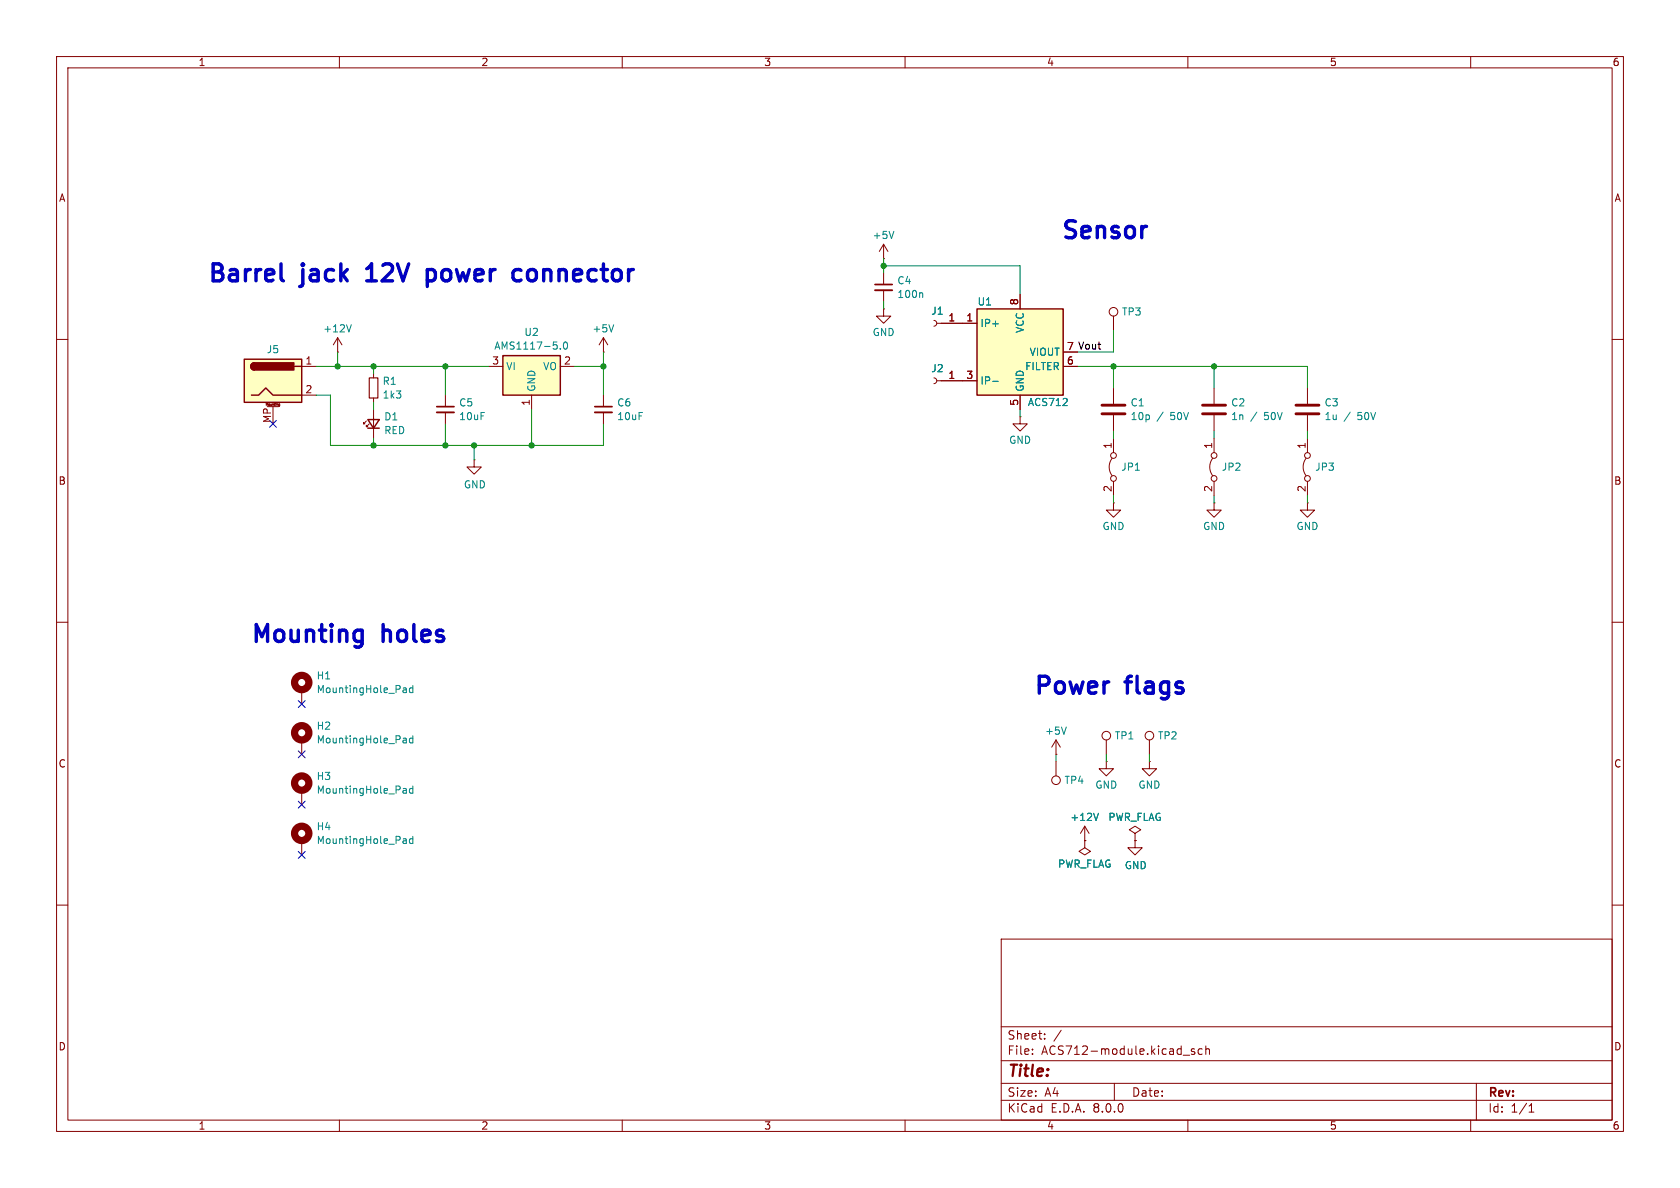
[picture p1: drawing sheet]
<svg xmlns="http://www.w3.org/2000/svg" width="297mm" height="210mm" viewBox="0 0 297 210" stroke-linecap="round" stroke-linejoin="round" font-family="sans-serif">
<g fill="none" stroke="#840000" stroke-width=".18">
<path d="M10 10h277v190h-277zM12 12h273v186h-273zM60 10v2M110 10v2M160 10v2M210 10v2M260 10v2M10 60h2M285 60h2M66 66v.8M66 70.4v.7M165.1 66.8l.4 .2 .1 .3-.1 .4-.4 .1"/>
<path d="M165.6 67.3h4.6M180.3 73.7v1.2h1.3l-1.3 1.3-1.2-1.3h1.2M180.3 73.7h.1M196.8 77.5v2.5M214.6 68.6v2.8M214.6 73.4v2.8M231.1 68.6v2.8M231.1 73.4v2.8M196.6 81a2.54 2.54 0 0 0 0 3.1M196.8 85.1v2.5M214.6 88.9v1.3h1.3l-1.3 1.2-1.2-1.2h1.2M214.6 88.9h.1"/>
<path d="M10 110h2M285 110h2M10 160h2M285 160h2M177 166h108v32h-108zM60 198v2M110 198v2M160 198v2M177 194.5h108M177 191.5h108M177 187.5h108M177 181.5h108"/>
<path d="M182.5 186.3v.1M182.5 185.5v.1M184.7 183.6v.1M184.7 182.8v.1M187.6 182.1l-1.3 2M197 191.5v3M209.2 186.5h1.1M210 198v2M211.2 185.5l-.4-.1-.2 .2 .1 .2 .5 .2v.3h-.6M212.5 185.5l-.4-.1-.3 .3v.4l.2 .2h.5M213.2 185.5l.2-.1 .3 .1 .1 .9M213.2 184.9v1.5"/>
<path d="M260 198v2M261 191.5v6.5M270.3 196.6h.9M270.3 195.5l.4-.4v1.5"/>
<circle cx="196.9" cy="80.5" r=".51"/>
<circle cx="196.9" cy="84.6" r=".51"/>
</g>
<path d="M65.3 66.8h1.5v3.6h-1.5z" fill="none" stroke="#840000" stroke-width=".2"/>
<path d="M212.6 73.2h4.1M212.6 71.6h4.1M229.1 73.2h4.1M229.1 71.6h4.1" fill="none" stroke="#840000" stroke-width=".51"/>
<path d="M172.7 54.6h15.3v15.3h-15.3z" fill="#ffffc2"/>
<path d="M172.7 54.6h15.3v15.3h-15.3zM65 74.2h2.1l-1.1 1.5zM65 75.7h2.1" fill="none" stroke="#840000" stroke-width=".25"/>
<g fill="none" stroke="#840000" stroke-width=".18">
<path d="M106.7 59.7v2.5M106.7 59.7l-.8 1.3M106.7 59.7l.7 1.3M156.2 45.7h.1M156.2 54.6v1.3h1.3l-1.3 1.3-1.3-1.3h1.3M156.2 54.6h.1M156.2 43.2l-.8 1.3M156.2 43.2v2.5M156.2 48.3v2M156.2 51.3v2M156.2 43.2l.8 1.3M165.1 56.6l.4 .2 .1 .4-.1 .3-.4 .2"/>
<path d="M165.6 57.2h7.1M180.3 52.1v2.5M196.8 55.9v2.5M64.8 74.4l-.5 .5v-.2v.2h.2M65.3 74.9l-.5 .5v-.2v.2h.2M66 72.4v5.1M78.7 69.9v2M78.7 72.9v2M106.7 62.2h.1M106.7 69.9v2M106.7 72.9v2M170.2 67.3h2.5"/>
<path d="M180.3 69.9v2.5M188 64.8h2.5M188 62.2h2.5M196.8 68.6v2.8M196.8 73.4v2.8M214.6 77.5v2.5M231.1 77.5v2.5M83.8 81.3v1.3h1.3l-1.3 1.2-1.3-1.2h1.3M83.8 81.3h.1M196.8 88.9v1.3h1.3l-1.3 1.2-1.2-1.2h1.2M196.8 88.9h.1M214.4 81a2.54 2.54 0 0 0 0 3.1"/>
<path d="M214.6 85.1v2.5M230.9 81a2.54 2.54 0 0 0 0 3.1M231.1 88.9v1.3h1.3l-1.3 1.2-1.2-1.2h1.2M231.1 88.9h.1M231.1 85.1v2.5M53.3 121.9v2.6M53.3 130.8v2.6M53.3 139.7v2.5M186.7 133.4h.1M186.7 130.8l-.8 1.3M186.7 130.8v2.6M186.7 134.6v2.6"/>
<path d="M186.7 130.8l.8 1.3M195.6 134.6v1.3h1.2l-1.2 1.3-1.3-1.3h1.3M195.6 134.6h.1M195.6 130.8v2.6M203.2 134.6v1.3h1.3l-1.3 1.3-1.3-1.3h1.3M203.2 134.6h.1M203.2 130.8v2.6M53.3 148.6v2.5M191.8 148.6v1.3l1 .6-1 .6-1-.6 1-.6M191.8 148.6h.1M191.8 146.1l-.8 1.2M191.8 146.1v2.5"/>
<path d="M191.8 146.1l.7 1.2M200.7 148.6v1.3h1.2l-1.2 1.2-1.3-1.2h1.3M200.7 148.6h.1M200.7 147.3l1-.6-1-.6-1.1 .6 1.1 .6v1.3"/>
<circle cx="196.8" cy="55.1" r=".76"/>
<circle cx="214.6" cy="84.6" r=".51"/>
<circle cx="214.6" cy="80.5" r=".51"/>
<circle cx="231.1" cy="80.5" r=".51"/>
<circle cx="231.1" cy="84.6" r=".51"/>
<circle cx="186.7" cy="137.9" r=".76"/>
<circle cx="195.6" cy="130" r=".76"/>
<circle cx="203.2" cy="130" r=".76"/>
</g>
<g fill="none" stroke="#008484" stroke-width=".18">
<path d="M108.5 57.4l-.4 1.3M158 40.9l-.4 1.3M162.9 51.8l.2 .1v.7M175.5 67.4h1M71.4 121.6l.4 .1v.7M71.4 130.5h.4v.8M71.4 139.4h.4v.8M71.8 122.4h-.4M71.8 121.9l-.4 .1M71.8 139.7h-.4M71.8 131.3h-.4M71.8 130.8h-.4"/>
<path d="M73 121.7l-.4-.1-.2 .2 .1 .6h.5M73 121.2v1.2M73 130.1v1.2M73 139v1.2M73 130.5h-.4l-.2 .2 .1 .6h.5M73 139.4h-.4l-.2 .2 .1 .6h.5M188.5 128.5l-.4 1.3M71.4 148.3h.4v.8M71.8 140.2h-.4M71.8 149.1h-.4M71.8 148.6h-.4M73 147.8v1.3"/>
<path d="M73 148.3h-.4l-.2 .2 .1 .6h.5M194.2 143.8l-.4 1.2"/>
</g>
<path d="M194.8 73.2h4.1M194.8 71.6h4.1" fill="none" stroke="#840000" stroke-width=".51"/>
<g fill="none" stroke="#840000" stroke-width="1.3">
<circle cx="53.3" cy="120.6" r="1.27"/>
<circle cx="53.3" cy="138.4" r="1.27"/>
<circle cx="53.3" cy="129.5" r="1.27"/>
<circle cx="53.3" cy="147.3" r="1.27"/>
</g>
<path d="M154.7 51.3h3M77.2 72.9h3.1M105.2 72.9h3" fill="none" stroke="#840000" stroke-width=".33"/>
<path d="M154.7 50.3h3M77.2 71.9h3.1M105.2 71.9h3" fill="none" stroke="#840000" stroke-width=".3"/>
<path d="M88.9 62.9h10.2v7h-10.2z" fill="#ffffc2"/>
<path d="M88.9 62.9h10.2v7h-10.2z" fill="none" stroke="#840000" stroke-width=".25"/>
<path d="M59.7 59.7l-.8 1.3M59.7 59.7v2.5M59.7 59.7l.8 1.3M59.7 62.2h.1M86.4 64.8h2.5M94 69.9v2.5M99.1 64.8h2.5" fill="none" stroke="#840000" stroke-width=".18"/>
<path d="M62.1 57.4l-.4 1.3M99.1 61.6v.1M99.8 60.5h.1a.68 .68 0 0 1 .4 .6 .68 .68 0 0 1-.4 .6 .84 .84 0 0 1-.1-1.2z" fill="none" stroke="#008484" stroke-width=".18"/>
<path d="M43.2 63.5h10.1v7.6h-10.1z" fill="#ffffc2"/>
<path d="M43.2 63.5h10.1v7.6h-10.1zM44.4 69.9h1.3l1.3-1.3 1.3 1.3h5M45 64.1a.64 .64 0 0 0-.7 .7 .64 .64 0 0 0 .7 .6M52.1 64.8h1.2" fill="none" stroke="#840000" stroke-width=".25"/>
<g fill="#840000" stroke="#840000" stroke-width=".25">
<path d="M44.5 64.3l.5-.2v1.3a.63 .63 0 0 1-.6-.4 .63 .63 0 0 1 .1-.7z"/>
<path d="M45 64.1h6.9v1.3h-6.9z"/>
</g>
<g fill="none" stroke="#840000" stroke-width=".18">
<path d="M166.4 57.2h6.3M180.3 52.1v2.5M47.1 71.7v-.4l.1 .3 .1-.3v.4M47.2 71.9h2.1M48.3 71.9v3M48.5 71.3v.3M48.7 71.3h.1M48.8 71.3h-.1M49.3 71.5v.2h.1M49.3 71.8h.1M49.3 71.5h.1M49.3 71.4v.1"/>
<path d="M49.3 71.4h.1v.4M49.3 71.4h.1M49.4 71.8h.1M53.3 64.8h2.6M53.3 69.9h2.6M166.4 67.3h6.3M180.3 69.9v2.5M188 64.8h2.5M188 62.2h2.5M191.8 148.6h.1M200.7 148.6h.1"/>
</g>
<path d="M49.7 49.2l.1 .3 .3 .1M64.8 49.6h1.7M65.1 47.4l-.3 .1M75.5 47.6v3M75.5 47.8l.3-.2h.6l.4 .3 .2 .3M77 49.1l-.3 .4-.3 .1h-.6l-.3-.1M91.3 47.6h.5l.3 .2M92.1 49.5l-.3 .1h-.5" fill="none" stroke="#0000c2" stroke-width=".6"/>
<g fill="none" stroke="#008400" stroke-width=".18">
<path d="M156.2 47h24.1v5.1M156.2 45.7v2.6M156.2 53.3v1.3M196.8 58.4v3.8h-6.3M55.9 69.9h2.5v8.8h48.3v-3.8M55.9 64.8h30.5M59.7 62.2v2.6M66 64.8v1.2M66 71.1v1.3M66 77.5v1.2M78.7 64.8v5.1M78.7 74.9v3.8"/>
<path d="M83.8 78.7v2.6M94 72.4v6.3M101.6 64.8h5.1M106.7 62.2v7.7M180.3 72.4v1.3M190.5 64.8h40.6v3.8M196.8 64.8v3.8M196.8 76.2v1.3M214.6 64.8v3.8M214.6 76.2v1.3M231.1 76.2v1.3M196.8 87.6v1.3"/>
<path d="M214.6 87.6v1.3M231.1 87.6v1.3M186.7 133.4v1.2M195.6 133.4v1.2M203.2 133.4v1.2"/>
</g>
<path d="M47.7 74.3l1.2 1.2M48.9 74.3l-1.2 1.2M52.7 132.7l1.2 1.3M52.7 123.9l1.2 1.2M53.9 132.7l-1.2 1.3M53.9 123.9l-1.2 1.2M52.7 141.6l1.2 1.2M52.7 150.5l1.2 1.2M53.9 141.6l-1.2 1.2M53.9 150.5l-1.2 1.2" fill="none" stroke="#000084" stroke-width=".18"/>
<path d="M175.5 67.4h1M194.2 143.8l-.4 1.2" fill="none" stroke="#008484" stroke-width=".18"/>
<g fill="#008400" stroke="#008400" stroke-width=".18">
<circle cx="66" cy="78.7" r=".46"/>
<circle cx="78.7" cy="78.7" r=".46"/>
<circle cx="94" cy="78.7" r=".46"/>
<circle cx="156.2" cy="47" r=".46"/>
<circle cx="106.7" cy="64.8" r=".46"/>
<circle cx="214.6" cy="64.8" r=".46"/>
<circle cx="196.8" cy="64.8" r=".46"/>
<circle cx="78.7" cy="64.8" r=".46"/>
<circle cx="83.8" cy="78.7" r=".46"/>
<circle cx="66" cy="64.8" r=".46"/>
<circle cx="59.7" cy="64.8" r=".46"/>
</g>
<g font-size="4.2" fill="#0000c2">
<text x="187.5" y="42.4">Sensor</text>
<text x="36.6" y="50">Barrel</text>
<text x="53.6" y="50">jack</text>
<text x="66.3" y="50">12V</text>
<text x="78" y="50">power</text>
<text x="94.5" y="50">connector</text>
<text x="44.2" y="113.8">Mounting</text>
<text x="67.8" y="113.8">holes</text>
<text x="182.6" y="122.9">Power</text>
<text x="199.4" y="122.9">flags</text>
</g>
<text font-size="2.8" fill="#840000" x="178" y="190.9">Title:</text>
<g font-size="2.1" fill="#840000">
<text x="178" y="184">Sheet:</text>
<text x="178" y="186.7">File:</text>
<text x="184.1" y="186.7">ACS712-module.kicad_sch</text>
<text x="178" y="196.9">KiCad</text>
<text x="178" y="194.1">Size:</text>
<text x="184.7" y="194.1">A4</text>
<text x="185.7" y="196.9">E.D.A.</text>
<text x="193.3" y="196.9">8.0.0</text>
<text x="200" y="194.1">Date:</text>
<text x="263" y="194.3">Rev:</text>
<text x="263" y="196.9">Id:</text>
<text x="267.1" y="196.9">1/1</text>
</g>
<g font-size="1.8" fill="#840000">
<text x="35" y="11.9">1</text>
<text x="85" y="11.9">2</text>
<text x="135" y="11.9">3</text>
<text x="185" y="11.9">4</text>
<text x="235" y="11.9">5</text>
<text x="285" y="11.9">6</text>
<text x="10.3" y="35.9">A</text>
<text x="285.3" y="35.9">A</text>
<text x="167.6" y="56.9">1</text>
<text x="170.7" y="56.9">1</text>
<text x="180.1" y="54" transform="rotate(-90 180.1 54)">8</text>
<text x="53.9" y="64.5">1</text>
<text x="86.9" y="64.5">3</text>
<text x="99.6" y="64.5">2</text>
<text x="188.5" y="64.5">6</text>
<text x="188.5" y="62">7</text>
<text x="53.9" y="69.6">2</text>
<text x="93.7" y="71.8" transform="rotate(-90 93.7 71.8)">1</text>
<text x="167.6" y="67.1">1</text>
<text x="170.7" y="67.1">3</text>
<text x="180.1" y="71.8" transform="rotate(-90 180.1 71.8)">5</text>
<text x="48" y="74.9" transform="rotate(-90 48 74.9)">MP</text>
<text x="196.6" y="79.4" transform="rotate(-90 196.6 79.4)">1</text>
<text x="214.4" y="79.4" transform="rotate(-90 214.4 79.4)">1</text>
<text x="230.9" y="79.4" transform="rotate(-90 230.9 79.4)">1</text>
<text x="10.3" y="85.9">B</text>
<text x="196.6" y="87.1" transform="rotate(-90 196.6 87.1)">2</text>
<text x="214.4" y="87.1" transform="rotate(-90 214.4 87.1)">2</text>
<text x="230.9" y="87.1" transform="rotate(-90 230.9 87.1)">2</text>
<text x="285.3" y="85.9">B</text>
<text x="10.3" y="135.9">C</text>
<text x="285.3" y="135.9">C</text>
<text x="10.3" y="185.9">D</text>
<text x="285.3" y="185.9">D</text>
<text x="35" y="199.9">1</text>
<text x="85" y="199.9">2</text>
<text x="135" y="199.9">3</text>
<text x="185" y="199.9">4</text>
<text x="235" y="199.9">5</text>
<text x="285" y="199.9">6</text>
</g>
<g font-size="1.8" fill="#008484">
<text x="154.2" y="42.5">+5V</text>
<text x="158.5" y="50.5">C4</text>
<text x="158.5" y="52.9">100n</text>
<text x="57" y="59">+12V</text>
<text x="92.6" y="59.6">U2</text>
<text x="104.6" y="59">+5V</text>
<text x="154.2" y="59.6">GND</text>
<text x="164.5" y="55.8">J1</text>
<text x="172.7" y="54.2">U1</text>
<text x="173.2" y="58">IP+</text>
<text x="181.2" y="58.9" transform="rotate(-90 181.2 58.9)">VCC</text>
<text x="198.3" y="56">TP3</text>
<text x="47.1" y="62.6">J5</text>
<text x="87.3" y="62">AMS1117-5.0</text>
<text x="89.4" y="65.6">VI</text>
<text x="95.9" y="65.6">VO</text>
<text x="164.5" y="66">J2</text>
<text x="181.1" y="65.6">FILTER</text>
<text x="181.9" y="63.1">VIOUT</text>
<text x="67.5" y="68.2">R1</text>
<text x="67.5" y="70.7">1k3</text>
<text x="94.8" y="69.3" transform="rotate(-90 94.8 69.3)">GND</text>
<text x="173.2" y="68.2">IP-</text>
<text x="181.2" y="69.3" transform="rotate(-90 181.2 69.3)">GND</text>
<text x="181.6" y="72">ACS712</text>
<text x="67.8" y="74.5">D1</text>
<text x="67.8" y="76.9">RED</text>
<text x="81.1" y="72">C5</text>
<text x="81.1" y="74.5">10uF</text>
<text x="109" y="72">C6</text>
<text x="109" y="74.5">10uF</text>
<text x="199.8" y="72">C1</text>
<text x="199.8" y="74.5">10p</text>
<text x="204.5" y="74.5">/</text>
<text x="207" y="74.5">50V</text>
<text x="217.6" y="72">C2</text>
<text x="217.6" y="74.5">1n</text>
<text x="221.1" y="74.5">/</text>
<text x="223.6" y="74.5">50V</text>
<text x="234.1" y="72">C3</text>
<text x="234.1" y="74.5">1u</text>
<text x="237.6" y="74.5">/</text>
<text x="240.1" y="74.5">50V</text>
<text x="178.3" y="78.7">GND</text>
<text x="198.1" y="83.4">JP1</text>
<text x="215.9" y="83.4">JP2</text>
<text x="232.4" y="83.4">JP3</text>
<text x="81.9" y="86.5">GND</text>
<text x="194.8" y="93.9">GND</text>
<text x="212.6" y="93.9">GND</text>
<text x="229.1" y="93.9">GND</text>
<text x="55.9" y="120.3">H1</text>
<text x="55.9" y="122.7">MountingHole_Pad</text>
<text x="55.9" y="129.2">H2</text>
<text x="55.9" y="131.6">MountingHole_Pad</text>
<text x="184.7" y="130.1">+5V</text>
<text x="197" y="130.9">TP1</text>
<text x="204.6" y="130.9">TP2</text>
<text x="55.9" y="138.1">H3</text>
<text x="55.9" y="140.5">MountingHole_Pad</text>
<text x="188.1" y="138.8">TP4</text>
<text x="193.5" y="139.6">GND</text>
<text x="201.2" y="139.6">GND</text>
<text x="55.9" y="147">H4</text>
<text x="55.9" y="149.4">MountingHole_Pad</text>
<text x="189.1" y="145.3">+12V</text>
<text x="195.8" y="145.3">PWR_FLAG</text>
<text x="187" y="153.6">PWR_FLAG</text>
<text x="198.8" y="153.8">GND</text>
</g>
<text font-size="1.8" x="188.5" y="62">7 Vout</text>
<text font-size=".5" fill="#840000" x="46.8" y="71.9">Mounting</text>
</svg>
